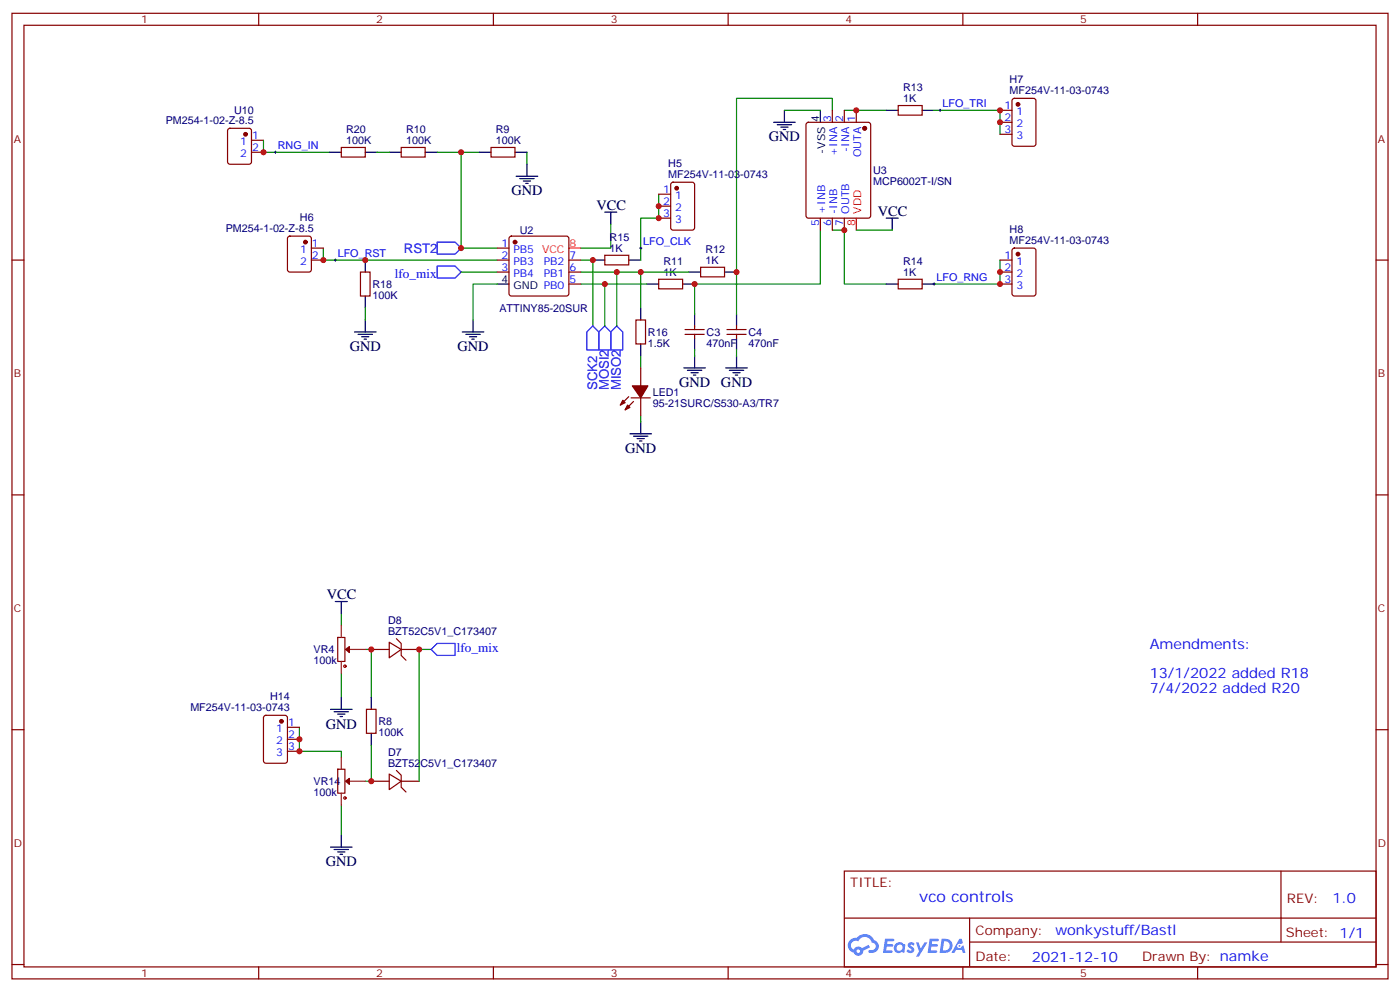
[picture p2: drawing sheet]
<svg xmlns="http://www.w3.org/2000/svg" width="412mm" height="292mm" viewBox="0 0 412 292" stroke-linecap="round" stroke-linejoin="round" font-family="sans-serif">
<g fill="none" stroke="#870000" stroke-width=".35">
<path d="M3.5 3.9h405.4v284.4h-405.4zM7.1 7.4h398.2v277.3h-398.2zM76.2 3.9v3.5M145.3 3.9v3.5M214.5 3.9v3.5M283.6 3.9v3.5M352.8 3.9v3.5M3.5 76.6h3.6M405.3 76.6h3.6M3.5 145.7h3.6M405.3 145.7h3.6M3.5 214.9h3.6"/>
<path d="M405.3 214.9h3.6M248.7 256.5h156.6v28.2h-156.6zM377.3 256.5v20.9M248.7 270.4h156.5M285.6 277.4h119.6M285.6 270.4v14.1M3.5 284h3.6M76.2 284.7v3.6M145.3 284.7v3.6M214.5 284.7v3.6M283.6 284.7v3.6M352.8 284.7v3.6"/>
<path d="M405.3 284h3.6"/>
</g>
<g fill="#5487ff">
<path d="M267.7 277.7a1.22 1.22 0 0 1 1.7 .2l-.4 .6a.47 .47 0 0 0-.3-.4 .47 .47 0 0 0-.5 .2l.1 .2a1.14 1.14 0 0 1 .8 1.8 1.14 1.14 0 0 1-1.9 0l-.2-.2 .5-.6 .7 .5a.29 .29 0 0 0 .3-.3 .29 .29 0 0 0-.2-.3 1.04 1.04 0 0 1-.6-1.7z"/>
<path d="M260.7 276.4h2.4l.3 .2-.2 .5-1.8 .1-.1 .8h1.5l.3 .4-.3 .4h-1.6l-.2 1.1h1.7l.2 .3-.2 .3-2.6 .1z"/>
<path d="M273.8 276.4h2.4l.3 .2-.1 .5-1.8 .1-.2 .8h1.6l.3 .4-.4 .4h-1.6l-.1 1.1h1.7l.2 .3-.2 .3-2.6 .1z"/>
<path d="M282.6 276.4h.7l.3 1.3-.6 .3a.69 .69 0 0 0-1 .3 .69 .69 0 0 0 .4 .9 .69 .69 0 0 0 .9-.6l.5-.2 .6 2.2h-.8l-.2-.9h-1.8l-.5 .9h-.8z"/>
<path d="M269.8 277.5h.8l.6 1.8 1.1-1.8h.9l-2.6 4.2h-.8l.9-1.5z"/>
<path d="M277.4 276.4l-.6 4.2h1.3a2.11 2.11 0 0 0 2.5-2.1 2.11 2.11 0 0 0-2.5-2.1zM278.1 277.2a1.39 1.39 0 0 1 1.7 1.4 1.39 1.39 0 0 1-1.8 1.3h-.3z"/>
<path d="M263.7 278.1a1.54 1.54 0 0 0-.1 2.1 1.54 1.54 0 0 0 2.2 .1l.6 .3 .3-2.3-.2-.3h-.4a1.49 1.49 0 0 0-2.4 .1zM264 279.1a.94 .94 0 0 1 1.8 0 .94 .94 0 0 1-1.8 0z"/>
<path d="M250.4 276.8a2.18 2.18 0 0 0 1.1 3.7 1.44 1.44 0 0 0 1.6 .9 1.44 1.44 0 0 0 1.2-1.4l2-1-.5-.8-1.9 1a1.47 1.47 0 0 0-2.4 .4 1.39 1.39 0 0 1-.7-1.9 1.39 1.39 0 0 1 2-.5 2.12 2.12 0 0 1 2.2-1.3 2.12 2.12 0 0 1 1.9 1.7 1.14 1.14 0 0 1 1.1 1.4 1.14 1.14 0 0 1-1.7 .7 .43 .43 0 0 0-.5 .4 .43 .43 0 0 0 .4 .5 1.98 1.98 0 0 0 2.5-1.2 1.98 1.98 0 0 0-1.2-2.6 3.1 3.1 0 0 0-5.3-.6l-.9 .1zM252.3 280.1a.55 .55 0 0 1 1.1 0 .55 .55 0 0 1-1.1 0z"/>
<circle cx="282.6" cy="278.5" r=".26"/>
</g>
<g fill="none" stroke="#008700" stroke-width=".35">
<path d="M231.1 32.5h10.6M245.2 32.5v-3.5h-28.2v63.5M248.7 32.5h12.4M275.2 32.5h19.4v7M77.6 41.3v3.5h19.4M111.1 44.8h3.6M128.8 44.8h12.3M135.8 44.8v28.3h10.6M155.2 44.8v3.6M194 57.2v7h-5.3v12.4M95.2 73.1v3.5h51.2M171.1 76.6h3.5v19.4"/>
<path d="M179.9 66v7.1h-8.8M241.7 67.8v15.8h-37.1v8.9M245.2 67.8h3.5v15.8h12.4M252.2 67.8h10.6M294.6 76.6v7h-19.4M107.6 90.7v3.5M135.8 80.1h10.6M146.4 83.6h-7.1v10.6M171.1 80.1h31.7M171.1 83.6h19.4M178.2 83.6v12.4M181.7 80.1v15.9"/>
<path d="M188.7 80.1v10.6M188.7 104.8v3.5M204.6 103v1.8M217 103v1.8M188.7 122.4v1.8M100.5 180.7v3.5M100.5 198.3v7.1M107.6 191.2h1.8v14.2M127 191.2h-3.5v38.8M88.2 214.2v7h12.3v1.8M109.4 219.5v10.5h-1.8M100.5 237.1v8.8"/>
</g>
<g fill="none" stroke="#000" stroke-width=".35">
<path d="M227.9 36h6.3M229 36.7h4.2M230 37.4h2.1M230.7 38.1h.7M231.1 32.5v3.5M241.7 32.5v3.5M261.1 32.5h3.5M271.6 32.5h3.6M97 44.8h3.5M107.6 44.8h3.5M114.7 44.8h3.5M125.2 44.8h3.6"/>
<path d="M141.1 44.8h3.5M151.7 44.8h3.5M152 51.9h6.4M153.1 52.6h4.2M154.2 53.3h2.1M154.9 54h.7M155.2 48.4v3.5M107.6 76.6v3.5M174.6 76.6h3.6M178.2 62.5h3.5M179.9 62.5v3.5M185.2 76.6h3.5"/>
<path d="M261.1 64.2h3.5M262.8 64.2v3.6M104.4 97.8h6.4M105.5 98.5h4.2M106.5 99.2h2.2M107.2 99.9h.7M107.6 87.2v3.5M107.6 94.2v3.6M136.2 97.8h6.3M137.2 98.5h4.3M138.3 99.2h2.1M139 99.9h.7"/>
<path d="M139.3 94.2v3.6M146.4 83.6h3.5M188.7 90.7v3.5M190.5 83.6h3.5M201.1 83.6h3.5M202.8 80.1h3.6M204.6 92.5v3.5M204.6 99.5v3.5M213.4 80.1h3.6M217 92.5v3.5M217 99.5v3.5M261.1 83.6h3.5"/>
<path d="M271.6 83.6h3.6M188.7 101.3v3.5M201.4 108.3h6.4M202.5 109h4.2M203.6 109.7h2.1M204.3 110.5h.7M204.6 104.8v3.5M213.8 108.3h6.3M214.8 109h4.3M215.9 109.7h2.1M216.6 110.5h.7M217 104.8v3.5"/>
<path d="M185.6 127.7h6.3M186.6 128.4h4.3M187.7 129.2h2.1M188.4 129.9h.7M188.7 124.2v3.5M98.8 177.1h3.5M100.5 177.1v3.6M97.4 208.9h6.3M98.4 209.6h4.3M99.5 210.3h2.1M100.2 211h.7M100.5 205.4v3.5"/>
<path d="M109.4 205.4v3.5M109.4 215.9v3.6M97.4 249.4h6.3M98.4 250.2h4.3M99.5 250.9h2.1M100.2 251.6h.7M100.5 245.9v3.5"/>
</g>
<g fill="none" stroke="#870000" stroke-width=".35">
<path d="M67.3 38l.4-.2h5.7l.6 .4 .1 9.5-.5 .6-5.9 .1-.6-.5-.1-9.4zM237.7 36.2l.4-.2h17.7l.6 .4 .1 27.1-.5 .7h-17.9l-.6-.4-.1-27.1zM245.2 32.5v3.5M248.7 32.5v3.5M252.2 32.5v3.5M264.6 31.1h7v2.8h-7zM294.6 39.5h3.5M294.6 36h3.5M294.6 32.5h3.5M298.3 29.2l.5-.2h5.6l.7 .4 .1 13-.5 .6-5.9 .1-.6-.5-.1-12.9zM74.1 41.3h3.5M74.1 44.8h3.5"/>
<path d="M100.5 43.4h7.1v2.8h-7.1zM118.2 43.4h7v2.8h-7zM144.6 43.4h7.1v2.8h-7.1zM194 57.2h3.6M197.8 53.9l.5-.2h5.6l.7 .4v13l-.5 .6-5.8 .1-.7-.5v-12.9zM84.9 69.7l.5-.2h5.6l.7 .5v9.4l-.4 .7h-5.9l-.7-.4v-9.5zM91.7 73.1h3.5M91.7 76.6h3.5M146.4 73.1h3.5M146.4 76.6h3.5M150.2 69.7l.4-.2h16.3l.5 .2 .2 .5v16.3l-.3 .5-.4 .2h-16.3l-.5-.3-.2-.4v-16.3zM167.6 76.6h3.5"/>
<path d="M178.2 75.2h7v2.8h-7zM194 64.2h3.6M194 60.7h3.6M206.4 78.7h7v2.8h-7zM241.7 64.2v3.6M245.2 64.2v3.6M248.7 64.2v3.6M294.6 76.6h3.5M298.3 73.3l.5-.2h5.6l.7 .4 .1 13-.5 .6-5.9 .1-.6-.5-.1-12.9zM106.2 80.1h2.8v7.1h-2.8zM146.4 80.1h3.5M167.6 80.1h3.5"/>
<path d="M167.6 83.6h3.5M187.3 94.2h2.8v7.1h-2.8zM194 82.2h7.1v2.9h-7.1zM201.8 98.5h5.6M201.8 97h5.6M204.6 96v1M204.6 98.5v1M214.1 98.5h5.7M214.1 97h5.7M217 96v1M217 98.5v1M264.6 82.2h7v2.9h-7z"/>
<path d="M294.6 80.1h3.5M294.6 83.6h3.5M185.2 116.8l-2.5 2.5M185.9 117.2h5.7M186.6 118.2l-2.5 2.5M188.7 108.3v5.3M188.7 117.2v5.2M99.5 187.7h2.1v7.1l-2.1-.1zM109.4 191.2h5.3M114.7 189.1l3.5 2.1-3.5 2.5zM116.8 188.1l1.4 1.4v3.5l1.4 1.4M118.2 191.2h5.3"/>
<path d="M77.8 210.9l.5-.3h5.7l.6 .5 .1 12.9-.5 .7-5.9 .1-.6-.5-.1-13zM84.7 217.7h3.5M84.7 214.2h3.5M107.9 208.9h2.9v7h-2.9zM84.7 221.2h3.5M99.5 226.5l2.1 .1v7l-2.1-.1zM109.4 230h5.3M114.7 227.9l3.5 2.1-3.5 2.5zM116.8 226.9l1.4 1.4v3.5l1.4 1.4M118.2 230h5.3"/>
</g>
<path d="M128.8 78.4h5.3l1.7 1.7-1.7 1.8h-5.3zM128.8 71.3h5.3l1.7 1.8-1.7 1.7h-5.3zM174.6 96l1.8 1.8v5.2h-3.5v-5.2zM178.2 96l1.7 1.8v5.2h-3.5v-5.2zM181.7 96l1.7 1.8v5.2h-3.5v-5.2zM127 191.2l1.8-1.7h5.3v3.5h-5.3z" fill="none" stroke="#00f" stroke-width=".35"/>
<path d="M100.5 184.2v3.5M100.5 194.8v3.5M103 191.2h4.6M100.5 223v3.5M100.5 233.6v3.5M103 230h4.6" fill="none" stroke="#8c2424" stroke-width=".35"/>
<g fill="#870000" stroke="#870000" stroke-width=".35">
<path d="M101.8 230l1.1-.8v1.8z"/>
<path d="M101.8 191.2l1.1-.8v1.8z"/>
<path d="M184.9 119.3l.7 .7-1.5 .7z"/>
<path d="M183.4 117.9l.7 .7-1.4 .7z"/>
<path d="M186.3 113.6h4.6l-2.2 3.6z"/>
<circle cx="151.7" cy="71.3" r=".53"/>
<circle cx="199.3" cy="55.4" r=".53"/>
<circle cx="299.9" cy="30.7" r=".53"/>
<circle cx="299.9" cy="74.8" r=".53"/>
<circle cx="82.9" cy="212.4" r=".53"/>
<circle cx="90" cy="71.3" r=".53"/>
<circle cx="72.3" cy="39.5" r=".53"/>
<circle cx="254.7" cy="37.8" r=".53"/>
</g>
<g fill="none" stroke="#a10000" stroke-width=".35">
<circle cx="101.6" cy="196.2" r=".35"/>
<circle cx="101.6" cy="235" r=".35"/>
</g>
<path d="M167.6 73.1h3.5M252.2 64.2v3.6" fill="none" stroke="#f00" stroke-width=".35"/>
<path d="M276.6 32.5h.7M276.9 32.1v.7M80.8 44.8h.7M81.1 44.5v.7M98.4 76.6h.7M98.8 76.2v.7M188.4 73.1h.7M188.7 72.7v.7M274.8 83.6h.7M275.2 83.3v.7" fill="none" stroke="#000" stroke-width=".29"/>
<g fill="#c00">
<circle cx="109.4" cy="230" r=".88"/>
<circle cx="109.4" cy="191.2" r=".88"/>
<circle cx="123.5" cy="191.2" r=".88"/>
<circle cx="135.8" cy="44.8" r=".88"/>
<circle cx="204.6" cy="83.6" r=".88"/>
<circle cx="174.6" cy="76.6" r=".88"/>
<circle cx="178.2" cy="83.6" r=".88"/>
<circle cx="181.7" cy="80.1" r=".88"/>
<circle cx="135.8" cy="73.1" r=".88"/>
<circle cx="194" cy="64.2" r=".88"/>
<circle cx="194" cy="60.7" r=".88"/>
<circle cx="88.2" cy="221.2" r=".88"/>
<circle cx="88.2" cy="217.7" r=".88"/>
<circle cx="294.6" cy="83.6" r=".88"/>
<circle cx="294.6" cy="80.1" r=".88"/>
<circle cx="95.3" cy="76.6" r=".88"/>
<circle cx="188.7" cy="80.1" r=".88"/>
<circle cx="107.6" cy="76.6" r=".88"/>
<circle cx="217" cy="80.1" r=".88"/>
<circle cx="252.2" cy="32.5" r=".88"/>
<circle cx="248.7" cy="67.8" r=".88"/>
<circle cx="294.6" cy="36" r=".88"/>
<circle cx="294.6" cy="32.5" r=".88"/>
<circle cx="77.6" cy="44.8" r=".88"/>
</g>
<text font-size="4.6" fill="#00f" x="270.8" y="265.5">vco controls</text>
<g font-size="4.2">
<text x="226.5" y="41.7">GND</text>
<text x="150.6" y="57.5">GND</text>
<text x="175.7" y="61.8">VCC</text>
<text x="258.6" y="63.5">VCC</text>
<text x="103" y="103.4">GND</text>
<text x="134.8" y="103.4">GND</text>
<text x="200" y="114">GND</text>
<text x="212.4" y="114">GND</text>
<text x="184.1" y="133.4">GND</text>
<text x="96.3" y="176.4">VCC</text>
<text x="96" y="214.5">GND</text>
<text x="96" y="255.1">GND</text>
</g>
<g font-size="4.2" fill="#00f">
<text x="338.7" y="191.2">Amendments:</text>
<text x="338.7" y="199.7">13/1/2022 added R18</text>
<text x="338.7" y="203.9">7/4/2022 added R20</text>
<text x="392.5" y="265.8">1.0</text>
<text x="310.9" y="275.3">wonkystuff/Bastl</text>
<text x="304" y="283.1">2021-12-10</text>
</g>
<g font-size="3.9" fill="#00f">
<text x="119" y="74.4">RST2</text>
<text x="116.3" y="81.9">lfo_mix</text>
<text x="175.9" y="114.9" transform="rotate(-90 175.9 114.9)">SCK2</text>
<text x="179.4" y="114.9" transform="rotate(-90 179.4 114.9)">MOSI2</text>
<text x="182.9" y="114.9" transform="rotate(-90 182.9 114.9)">MISO2</text>
<text x="134.6" y="192">lfo_mix</text>
</g>
<g font-size="3.9" fill="#800">
<text x="250.5" y="261.1">TITLE:</text>
<text x="379.1" y="265.8">REV:</text>
<text x="287.4" y="275.3">Company:</text>
<text x="378.7" y="275.9">Sheet: 1/1</text>
<text x="287.4" y="283">Date:</text>
<text x="336.4" y="283.1">Drawn By: namke</text>
</g>
<g font-size="3.2" fill="#800">
<text x="41.6" y="6.9">1</text>
<text x="110.8" y="6.9">2</text>
<text x="179.9" y="6.9">3</text>
<text x="249.1" y="6.9">4</text>
<text x="318.2" y="6.9">5</text>
<text x="4.1" y="42">A</text>
<text x="405.9" y="42">A</text>
<text x="4.1" y="111.2">B</text>
<text x="405.9" y="111.2">B</text>
<text x="4.1" y="180.3">C</text>
<text x="405.9" y="180.3">C</text>
<text x="4.1" y="249.4">D</text>
<text x="405.9" y="249.4">D</text>
<text x="41.6" y="287.7">1</text>
<text x="110.8" y="287.7">2</text>
<text x="179.9" y="287.7">3</text>
<text x="249.1" y="287.7">4</text>
<text x="318.2" y="287.7">5</text>
</g>
<g font-size="3.2" fill="#000080">
<text x="266" y="26.8">R13</text>
<text x="297.4" y="27.7">MF254V-11-03-0743</text>
<text x="297.4" y="24.5">H7</text>
<text x="69" y="33.4">U10</text>
<text x="266" y="30">1K</text>
<text x="48.8" y="36.6">PM254-1-02-Z-8.5</text>
<text x="102" y="39.3">R20</text>
<text x="119.6" y="39.3">R10</text>
<text x="146.1" y="39.3">R9</text>
<text x="102" y="42.4">100K</text>
<text x="119.6" y="42.4">100K</text>
<text x="146.1" y="42.4">100K</text>
<text x="196.9" y="52.4">MF254V-11-03-0743</text>
<text x="196.9" y="49.2">H5</text>
<text x="257.2" y="51.3">U3</text>
<text x="257.2" y="54.5">MCP6002T-I/SN</text>
<text x="88.4" y="65.2">H6</text>
<text x="66.5" y="68.4">PM254-1-02-Z-8.5</text>
<text x="153.1" y="68.9">U2</text>
<text x="179.6" y="70.9">R15</text>
<text x="297.4" y="71.8">MF254V-11-03-0743</text>
<text x="297.4" y="68.6">H8</text>
<text x="179.6" y="74.1">1K</text>
<text x="195.5" y="78">R11</text>
<text x="207.8" y="77.6">1K</text>
<text x="207.8" y="74.4">R12</text>
<text x="266" y="78">R14</text>
<text x="195.5" y="81.2">1K</text>
<text x="266" y="81.2">1K</text>
<text x="109.7" y="88">100K</text>
<text x="109.7" y="84.7">R18</text>
<text x="147.1" y="91.8">ATTINY85-20SUR</text>
<text x="190.9" y="98.9">R16</text>
<text x="208.1" y="98.9">C3</text>
<text x="220.5" y="98.9">C4</text>
<text x="190.9" y="102.1">1.5K</text>
<text x="208.1" y="102.1">470nF</text>
<text x="220.5" y="102.1">470nF</text>
<text x="192.3" y="119.7">95-21SURC/S530-A3/TR7</text>
<text x="192.3" y="116.5">LED1</text>
<text x="114.3" y="183.8">D8</text>
<text x="114.3" y="187">BZT52C5V1_C173407</text>
<text x="92.4" y="195.7">100k</text>
<text x="92.4" y="192.4">VR4</text>
<text x="56.1" y="209.4">MF254V-11-03-0743</text>
<text x="79.5" y="206.2">H14</text>
<text x="111.5" y="213.5">R8</text>
<text x="111.5" y="216.7">100K</text>
<text x="114.3" y="225.8">BZT52C5V1_C173407</text>
<text x="114.3" y="222.6">D7</text>
<text x="92.4" y="231.2">VR14</text>
<text x="92.4" y="234.5">100k</text>
</g>
<g font-size="3.2">
<text x="241.3" y="35.8" transform="rotate(-90 241.3 35.8)">4</text>
<text x="243.1" y="45.3" transform="rotate(-90 243.1 45.3)">-VSS</text>
<text x="147.7" y="83.3">4</text>
<text x="151.2" y="85.1">GND PB0</text>
</g>
<g font-size="3.2" fill="#00f">
<text x="244.8" y="35.8" transform="rotate(-90 244.8 35.8)">3</text>
<text x="248.4" y="35.8" transform="rotate(-90 248.4 35.8)">2</text>
<text x="251.9" y="35.8" transform="rotate(-90 251.9 35.8)">1</text>
<text x="277.6" y="31.6">LFO_TRI</text>
<text x="295.9" y="35.7">2</text>
<text x="295.9" y="32.1">1</text>
<text x="299.4" y="33.9">1</text>
<text x="74.3" y="41">1</text>
<text x="295.9" y="39.2">3</text>
<text x="299.4" y="41">3</text>
<text x="299.4" y="37.4">2</text>
<text x="70.8" y="42.7">1</text>
<text x="70.8" y="46.2">2</text>
<text x="74.3" y="44.5">2</text>
<text x="81.8" y="44">RNG_IN</text>
<text x="246.6" y="45.8" transform="rotate(-90 246.6 45.8)">+INA</text>
<text x="250.1" y="44.6" transform="rotate(-90 250.1 44.6)">-INA</text>
<text x="253.6" y="46.3" transform="rotate(-90 253.6 46.3)">OUTA</text>
<text x="195.4" y="56.8">1</text>
<text x="198.9" y="58.6">1</text>
<text x="195.4" y="63.9">3</text>
<text x="195.4" y="60.4">2</text>
<text x="198.9" y="65.7">3</text>
<text x="198.9" y="62.1">2</text>
<text x="243.1" y="62.9" transform="rotate(-90 243.1 62.9)">+INB</text>
<text x="246.6" y="62.9" transform="rotate(-90 246.6 62.9)">-INB</text>
<text x="250.1" y="62.9" transform="rotate(-90 250.1 62.9)">OUTB</text>
<text x="241.3" y="66.4" transform="rotate(-90 241.3 66.4)">5</text>
<text x="244.8" y="66.4" transform="rotate(-90 244.8 66.4)">6</text>
<text x="248.4" y="66.4" transform="rotate(-90 248.4 66.4)">7</text>
<text x="88.4" y="74.5">1</text>
<text x="88.4" y="78">2</text>
<text x="91.9" y="72.7">1</text>
<text x="91.9" y="76.2">2</text>
<text x="99.5" y="75.7">LFO_RST</text>
<text x="147.7" y="72.7">1</text>
<text x="147.7" y="76.2">2</text>
<text x="151.2" y="74.5">PB5</text>
<text x="151.2" y="78">PB3</text>
<text x="160.2" y="78">PB2</text>
<text x="167.7" y="76.2">7</text>
<text x="189.4" y="72.2">LFO_CLK</text>
<text x="295.9" y="76.2">1</text>
<text x="299.4" y="78">1</text>
<text x="147.7" y="79.8">3</text>
<text x="151.2" y="81.5">PB4</text>
<text x="160.2" y="81.5">PB1</text>
<text x="167.7" y="83.3">5</text>
<text x="167.7" y="79.8">6</text>
<text x="275.9" y="82.8">LFO_RNG</text>
<text x="295.9" y="83.3">3</text>
<text x="295.9" y="79.8">2</text>
<text x="299.4" y="81.5">2</text>
<text x="299.4" y="85.1">3</text>
<text x="81.3" y="215.6">1</text>
<text x="84.8" y="213.8">1</text>
<text x="81.3" y="219.1">2</text>
<text x="84.8" y="220.9">3</text>
<text x="84.8" y="217.3">2</text>
<text x="81.3" y="222.6">3</text>
</g>
<g font-size="3.2" fill="#f00">
<text x="253.6" y="62.9" transform="rotate(-90 253.6 62.9)">VDD</text>
<text x="251.9" y="66.4" transform="rotate(-90 251.9 66.4)">8</text>
<text x="159.7" y="74.5">VCC</text>
<text x="167.7" y="72.7">8</text>
</g>
</svg>
